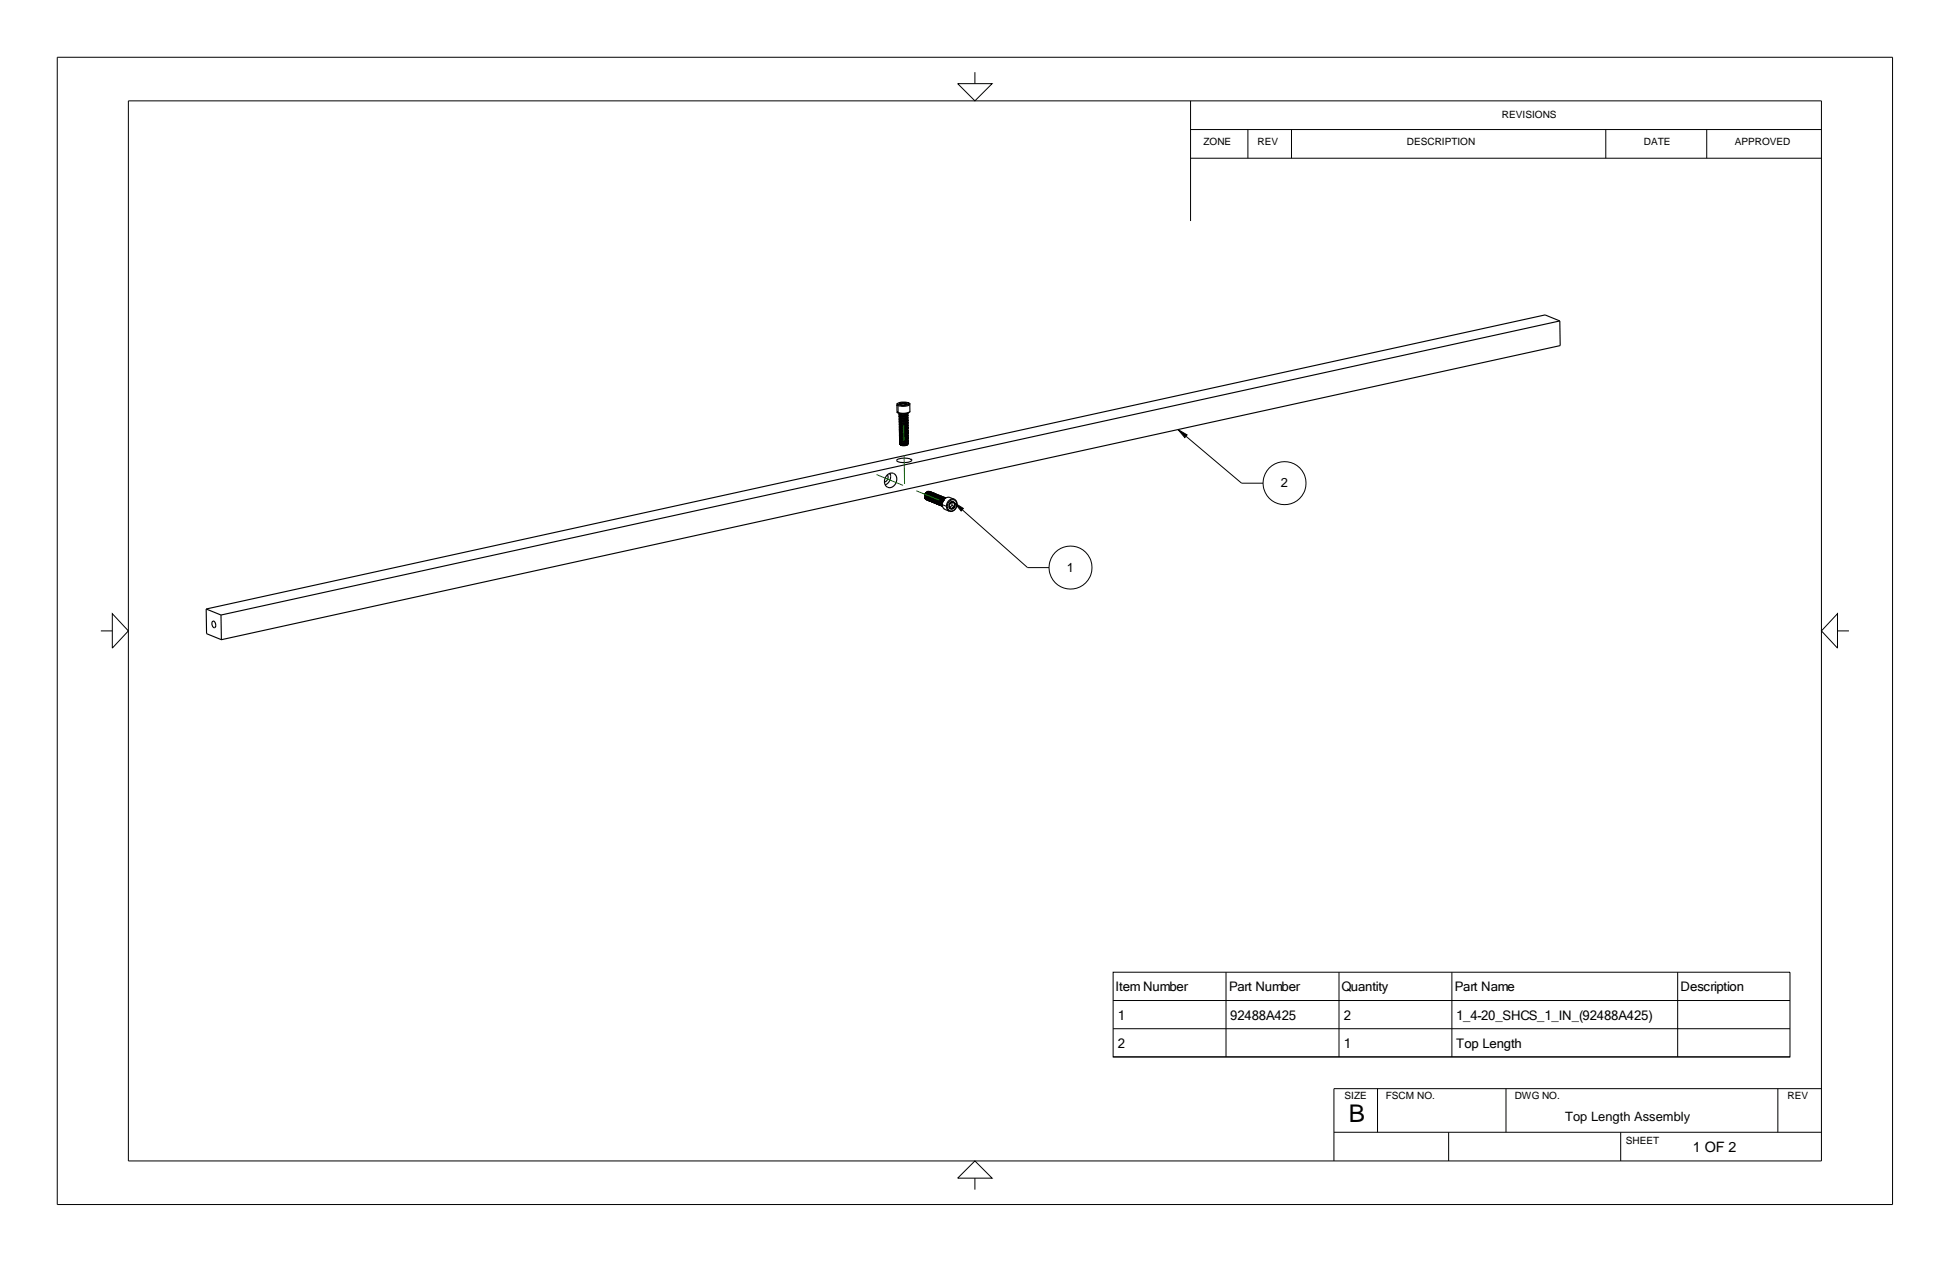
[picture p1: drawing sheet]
<svg xmlns="http://www.w3.org/2000/svg" width="432mm" height="279mm" viewBox="0 0 432 279" stroke-linecap="round" stroke-linejoin="round" font-family="sans-serif">
<g fill="none" stroke="#000" stroke-width=".22">
<path d="M12.7 12.7h406.4v254h-406.4zM212.1 18.5h7.6l-3.8 3.8zM215.9 16v2.5M28.4 22.3h374.9v234.7h-374.9zM263.6 28.7h139.7M263.6 35h139.7M263.6 22.3v26.6M276.3 28.7v6.3M286 28.7v6.3M355.6 28.7v6.3M377.9 28.7v6.3M199 89.6l-.1 .2v1.5l.1 .1"/>
<path d="M199.3 91.8h.1M199.3 92.2h.1M199.3 92.5v.1M199.3 92.9h.1M199.3 93.3h.1M199.3 93.6v.1M199.3 94h.1M199.3 94.3v.1M199.3 94.7v.1M199.3 95.1h.1M199.3 95.4v.1M199.3 95.8h.1"/>
<path d="M199.3 96.2h.1M199.3 96.5v.1M199.4 96.9h.1M199.4 97.3h.1M199.4 97.6v.1M199.4 98h.1M199.4 98.4h.1M199.5 91.6h.1M199.5 91.9v.1M199.5 92.3v.1M199.5 92.7h.1M199.5 93v.1"/>
<path d="M199.5 94.5h.1M199.5 93.4h.1M199.5 93.7v.1M199.5 94.1v.1M199.5 95.9l.1 .1M199.5 94.8v.1M199.5 95.2h.1M199.5 95.6h.1M199.6 96.3v.1M199.6 96.7h.1M199.6 97v.1M199.6 97.4v.1"/>
<path d="M199.6 98.1v.1M199.6 98.5v.1M199.6 97.8h.1M260.9 95.1l2 1.2-.5 .6zM262.6 96.6l12.3 10.4h4.8M204.7 109.9h.1M205 110h.1M205.2 110.1h.1M205.4 110.2h.1M205.6 110.3h.1M205.8 110.3l.1 .1M206.1 110.4h.1"/>
<path d="M206.3 110.5h.1M206.5 110.6h.1M206.7 110.7h.1M206.9 110.8h.1M207.2 110.9h.1M207.4 111h.1M207.6 111.1h.1M207.8 111.1h.1M208 111.2l.1 .1M208.3 111.3h.1M208.5 111.4h.1M208.7 111.7l1.1 .4"/>
<path d="M210.2 112h.1M211.4 111.3l1.9 1.3-.5 .5zM211.9 111.6v.1M213.1 112.9l14.4 12.8h4.8M22.3 139.7h2.6M24.9 135.9l3.5 3.8-3.5 3.8zM406.9 135.9v7.6l-3.6-3.8zM406.9 139.7h2.5M246.5 215.2h149.9v18.8h-149.9zM271.5 215.2v18.8M296.5 215.2v18.8M321.5 215.2v18.8"/>
<path d="M371.5 215.2v18.8M246.5 227.8h149.9M246.5 234h149.9M246.5 221.5h149.9M215.9 257l3.8 3.8h-7.6zM295.4 250.7h107.9M305 241v9.7M320.8 250.7v6.3M333.5 241v9.7M358.9 250.7v6.3M393.7 241v9.7M403.3 241h-107.9v16"/>
<path d="M215.9 260.8v2.6"/>
<circle cx="284.4" cy="107" r="4.8"/>
<circle cx="237" cy="125.7" r="4.8"/>
</g>
<g fill="none" stroke="#000" stroke-width=".25">
<path d="M345.4 71.1l.1 5.4-296.5 65.1-3.3-1.3v-5.5M345.4 71.1l-296.5 65.1M345.4 71.1l-3.3-1.4-296.4 65.1M198.6 89.6l.1 1.6M198.8 89.3l-.2 .3M199.1 92.4l.1 .1M199.1 91.7l.9 .2 .8-.2 .2-.2-.2 .2M199.1 92l.1 .2M199.1 91.7l.1 .1M199.1 93.9l.1 .1M199.1 93.1l.2 .2M199.1 93.1l.1 .2"/>
<path d="M199.1 92.8l.1 .1M199.1 93.5l.1 .1M199.1 93.9h.1M199.2 95.4l.1 .1M199.2 95l.1 .1M199.2 94.6v.1M199.2 94.2v.2M199.2 95.3v.1M199.2 95.7l.1 .1M199.2 96.1l.1 .1M199.2 96.4v.1M199.2 96.8l.1 .1"/>
<path d="M199.2 96.5h.1M199.2 97.9l.1 .1M199.2 97.2l.1 .1M199.2 93.9l.1 .1M199.2 89.4l.1 .1M199.2 98.2l.1 .2M199.2 97.5l.1 .1M199.2 93.3h.1M199.2 94l.3 .1M199.2 94h.1M199.2 94.7l.8 .1 .9-.2-.9 .3zM199.3 95.1h.1"/>
<path d="M199.3 95.8h.1M199.3 96.2l.2 .1M199.3 96.9l.3 .1M199.3 98l.3 .1M199.3 89.5l1.2 .1M199.3 91.5l-.2 .2M199.3 94l.9 .1 .7-.2-.7 .2h-.7M199.3 92.6l-.2 .2M199.3 91.9l-.2 .1M199.4 91.5l1 .1M199.4 94.1l-.2 .1M199.4 91.9h.1"/>
<path d="M199.4 92.6h.1M199.4 93.7l-.3 .2M199.4 93l-.3 .1M199.4 93.3l-.3 .2M199.4 95.2l-.2 .1M199.4 95.5l-.2 .2M199.4 94.4h.1M199.4 94.1h.1M199.4 93.7h.1M199.4 94.8l-.2 .2M199.4 94.4l-.2 .2M199.4 95.5h.1"/>
<path d="M199.4 96.2l-.2 .2M199.4 95.9l-.2 .2M199.4 95.2h.1M199.4 97l-.2 .2M199.4 96.6l-.2 .2M199.4 95.9h.1M199.4 97.7l-.2 .2M199.4 91.6h.1M199.4 96.3l.2 .1M199.4 97l.2 .1M199.4 97h.1M199.4 98.1l-.2 .1"/>
<path d="M199.5 97.7h.1M199.5 98.1l.1 .1M199.5 96.3h.1M199.5 91.6h.6M199.5 98.5l.1 .1M199.6 89.2l-.4 .2M199.6 89.2v.4M199.6 98.5h-.1M199.6 98.6h.1M200.4 89.2h-.8M200.4 89.2v.4M200.4 89.2l.5 .2"/>
<path d="M200.4 89.2l-.4 .1-.4-.1M200.7 95.1l-.6 .1-.8-.1M200.7 95.1h-1.4M200.7 91.8l-.6 .2-.7-.1M200.8 92.1l-.6 .3-.9-.2-.2 .2M200.8 92.5l-.6 .2-.8-.1M200.8 92.9l-.8 .2-.6-.1M200.8 93.2l-.7 .3-.7-.2M200.8 94.3l-.6 .3-.8-.2M200.8 94.7l-.7 .2-.7-.1M200.8 93.6l-.6 .2-.8-.1M200.8 93.9l-.6 .3-.8-.1"/>
<path d="M200.8 91.7l-.7 .2-.9-.1M200.8 91.7l-.7 .3-.9-.2M200.8 95.8l-.6 .2-.8-.1M200.8 96.1l-.4 .3h-.8M200.8 95l-.7 .3-.7-.1M200.8 95.4l-.6 .3-.8-.2M200.8 92.1l-.7 .2-.9-.1M200.8 93.6l-.7 .1-.9-.1M200.8 92.8l-.8 .3-.8-.2M200.8 93.2l-.8 .2-.8-.1M200.8 97.2l-.4 .2-1-.1-.2 .2M200.8 97.6l-.6 .2-.7-.1"/>
<path d="M200.8 96.5l-.7 .3-.7-.2M200.8 96.9l-.5 .2h-.7M200.8 92.8l-.8 .2-.8-.1M200.8 92.5l-.6 .1-1-.1M200.8 93.2l-.8 .2-.7-.1M200.8 93.6l-.7 .2-.9-.2M200.8 92.5l-.9 .2-.7-.2M200.9 95l-.2 .1M200.9 98.3l-.5 .2h-.8M200.9 94.3l-.7 .1h-1M200.9 94.3l-1 .2-.7-.1M200.9 89.4l-.1 .1"/>
<path d="M200.9 89.4l-.4 .2M200.9 97.9l-.6 .3h-.7M200.9 96.1l-.7 .2-.9-.1M200.9 95.7l-.7 .3-.9-.2M200.9 95.4l-.8 .2-.8-.1M200.9 96.5l-.9 .1-.7-.1M200.9 95.7l-.7 .2-.9-.1M200.9 96.5l-.8 .2-.8-.2M200.9 95.4l-.8 .1h-.8M200.9 96.1l-.7 .2h-.6M200.9 96.8l-.6 .2h-.7M200.9 97.2l-.7 .2-.9-.1"/>
<path d="M200.9 97.6l-.7 .1-.9-.1M200.9 96.8l-.8 .2-.8-.1M200.9 97.6l-.7 .2-.9-.2M200.9 98.5l-.5 .2-.8-.1M200.9 91.7l.1 .1M200.9 98.5l-.7 .1h-.6M200.9 92.8l.1 .1M200.9 92l.1 .2M200.9 98.3l-.8 .2-.8-.1M200.9 92.4l.1 .2M200.9 97.9l-.6 .2-1-.1M200.9 97.9l-.6 .2h-.7"/>
<path d="M200.9 93.1l.1 .2M200.9 98.2l-.9 .2-.8-.2M200.9 93.9l.2 .1M200.9 93.5l.1 .1M200.9 94.2l.2 .2M201 95.7l.1 .1M201 95.3l.1 .2M201 95l.1 .1M201 94.6l.1 .1M201 96.8l.1 .1M201 97.1l.1 .2M201 96l.1 .2"/>
<path d="M201 96.4l.1 .2M201 98.2l-.1 .3M201 97.9l.1 .1M201 97.5l.1 .2M201 91.8l-.2 .3M201 92.6l-.2 .2M201 92.2l-.2 .2-.6 .2-1.1-.2M201 92.2h.1M201 92.6l-.2 .2-.6 .1-1.1-.1M201 91.8l-.2 .3-.7 .1-1-.2M201 92.2l-.2 .3M201 93.3l-.2 .3"/>
<path d="M201 93.6l-.1 .3M201 92.9l-.6 .4h-1.1M201 92.9v.1M201 93.6l-.6 .4h-1.1M201 93.3l-.2 .2-.5 .2h-.8l-.4-.2M201 93l-.2 .2M201.1 94.7l-.2 .3M201.1 94l-.2 .3M201.1 95.1l-.3 .3-.7 .1-.9-.2M201.1 94.4l-.2 .2M201.1 95.1l-.2 .3M201.1 94.4l-.3 .2-.6 .2-1-.2"/>
<path d="M201.1 94.7l-.7 .4h-1.1M201.1 94l-.3 .3-.6 .1-1-.2M201.1 95.8l-.2 .2-.7 .2-1-.1M201.1 96.6l-.3 .2-.5 .1h-.8l-.3-.1M201.1 96.2l-.2 .3M201.1 95.5l-.2 .2M201.1 96.6l-.2 .2M201.1 96.2l-.3 .3-.5 .1-1.1-.2M201.1 95.5l-.6 .3h-1.2M201.1 95.8l-.2 .3M201.1 97.7l-.3 .2-.6 .1-1-.1M201.1 98.1l-.2 .2"/>
<path d="M201.1 97.3l-.2 .3M201.1 96.9l-.2 .3M201.1 97.7l-.2 .2M201.1 98v.1M201.1 96.9l-.2 .2-.6 .2h-.8l-.3-.2M201.1 97.3l-.3 .3-.6 .1-1-.2M201.1 98l-.2 .2M201.3 89.3a.45 .45 0 0 1-.2 .4 .45 .45 0 0 1-.5 0h-1.5l-.3-.2v-.2M201.3 89.3l-.7-.3h-.9l-.9 .3M201.3 89.3l.2 .2M201.4 91.2l-1.1 .3h-1l-.6-.3M201.4 91.2l-.4 .3-.7 .1-1.1-.1-.5-.3"/>
<path d="M201.5 89.5l-.2 .2-1.1 .3-1.1-.1-.5-.3M201.5 89.5l-.1 1.7M196.5 105.2a1.3 1.3 0 0 1 1.7-.1 1.3 1.3 0 0 1 .2 1.8l-.5 .7a1.24 1.24 0 0 1-1.6 .1 1.24 1.24 0 0 1-.4-1.6zM196.5 105.1l.2 .5-.2 .6-.6 .5M197.1 104.8l.1 .9-.2 .7-.4 .6-.6 .3M198.6 101.8l.7-.3 1.2-.1 .9 .1 .5 .4a2.68 2.68 0 0 1-2.8 .4l-.5-.2zM204.7 109.9l.2 .4 .3 .3M205 110l.1 .4 .3 .3M205.2 110.1l.1 .4 .4 .3M205.2 110.6l.1 .1M205.5 110.7v.1M205.6 108.8l.3 .1"/>
<path d="M205.6 108.8l-.6 .3-.3 .8M205.6 108.8l-.5 .2-.3 .6v.6l.4 .4M205.6 110.3l.1 .4 .4 .3M205.7 110.3l.1 .4 .3 .3M205.7 110.8h.1M205.8 110.8h.1M205.9 110.9h.1M206.1 108.9l.1 .1M206.1 108.9h-.4l-.4 .3-.3 .8M206.1 108.9h-.3l-.4 .2-.4 .4v.5M206.1 111h.1M206.2 109h-.4l-.4 .3-.2 .8"/>
<path d="M206.2 109h.1M206.3 109l.1 .1M206.3 109h-.4l-.4 .2-.3 .9M206.3 111.1h.1M206.3 111l.2 .2M206.5 109.1h.1M206.5 109.1l-.6 .1-.5 .6 .1 .7 .4 .4M206.5 109.1h-.5l-.5 .6v.7l.4 .5M206.5 111.2h.1M206.5 111.2h.2M206.7 109.2h.1M206.7 109.2l-.3-.1-.5 .3-.3 .9"/>
<path d="M206.7 109.2l-.7 .1-.3 .5v.5M206.8 111.3h.1M206.9 109.3h-.5l-.5 .6v.8l.4 .4M206.9 109.3h.1M206.9 109.3h-.5l-.5 .5v.8l.4 .5M207 111.3v.1M207 111.4h.1M207 111.3l.2 .1M207.2 109.4h.1M207.2 109.4h-.6l-.4 .6-.1 .6 .2 .4M207.2 109.4h-.6l-.5 .6v.7l.4 .5M207.2 110.9l.1 .4 .3 .3"/>
<path d="M207.2 111.4l.1 .1M207.3 109.4l.1 .1M207.3 109.4l-.6 .2-.4 .6 .1 .7 .4 .4M207.4 109.5h-.6l-.5 .7 .1 .7 .4 .4M207.4 109.5h.1M207.4 111.5h.1M207.6 109.5l.1 .1M207.6 109.5l-.5 .1-.5 .6v.7l.4 .5M207.6 109.5l-.5 .1-.5 .5-.1 .7 .5 .5M207.6 111.6h.1M207.6 111.1l.2 .4 .3 .3M207.6 111.6l.2 .1"/>
<path d="M207.8 109.6h.1M207.8 109.6l-.6 .1-.4 .5-.1 .7 .3 .4M207.8 109.6l.1 .1M207.8 109.6l-.5 .1-.5 .6v.8l.4 .3M207.8 111.1l.1 .5 .4 .3M207.9 111.7h.1M208 109.7l.1 .1M208 109.7l-.5 .1-.5 .6v.7l.4 .4M208 109.7h-.5l-.5 .7v.7l.4 .4M208.1 111.8h.1M208.1 109.8h.2M208.1 109.8l-.6 .3-.3 .8"/>
<path d="M208.3 109.8l-.3-.1-.5 .2-.2 .4-.1 .6M208.3 109.8v.1M208.3 111.3l.4 .7-.3-.2zM208.3 111.9h.1M208.5 111.4l.2 .6zM208.5 109.9h.1M208.5 109.9l-.6 .1-.4 .5-.1 .7 .5 .5M208.5 109.9h-.6l-.5 .6v.7l.5 .5M208.5 112h.1M208.7 110l-.7 .1-.4 .5v.8l.5 .4M208.7 110h.1M208.7 110h-.5l-.3 .3-.3 .8"/>
<path d="M208.9 110.5l.5-.2-.7 .3-.2 .8v-.5zM208.9 110.8l-.1 .2M208.9 110.1h.1M208.9 110.1l-.4-.1-.3 .3-.4 .8M208.9 110.1l-.7 .1-.3 .4-.1 .5M209.1 110.6l-.4 .8M209.1 110.2h.1M209.1 110.2h-.5l-.5 .6v.7l.4 .5M209.1 110.2h-.5l-.5 .5v.8l.4 .5M209.3 110.3h.1M209.3 110.3l-.3-.1-.4 .2-.3 .9M209.3 110.3l-.3-.1-.4 .2-.3 .4v.5"/>
<path d="M209.8 112.1a1.01 1.01 0 0 0 .9 1.1 1.01 1.01 0 0 0 1.1-1 1.05 1.05 0 0 0-.6-1.5 1.05 1.05 0 0 0-1.4 1v.4M210.2 111.6v.8M210.2 112.4l.6 .3M210.2 112.4l.3 .2 .3 .1M210.8 111.1l.6 .3M210.8 111.9l.6 .2M210.8 111.9l-.6 .5M210.8 111.1v.8M210.8 111.1h.3l.3 .3M210.8 111.1l-.6 .5M211.3 110.5h-.5l-.5 .2-.6 .8v1.1l.5 .6M211.3 110.5l.4 .3 .2 .4-.1 1-.7 .9-.9 .1"/>
<path d="M211.3 110.5l-1.1-.4h-.4l-.5 .3-.5 .6-.1 .9 .1 .4 .4 .5 1 .4M211.4 112.2l-.6 .5M211.4 111.4v.7M211.4 112.1v.1M211.4 112.1l-.6 .6M45.7 134.8l3.2 1.4M47.1 137.6l.3-.1 .3 .4 .1 .7-.3 .4-.2-.1-.3-.4-.1-.6zM48.9 136.2l.1 5.4"/>
</g>
<path d="M194.1 105.1l13.9 5.6M200.3 107.1l-.2-13" fill="none" stroke="#158010" stroke-width=".22" stroke-dasharray="6.3 3.2" stroke-linecap="butt"/>
<path d="M260.9 95.1l1.5 1.8 .5-.6zM211.4 111.4l1.5 1.7 .4-.5z" fill="#000"/>
<text font-size="5.4" x="298.7" y="248.4">B</text>
<text font-size="3.2" x="374.8" y="255.1">1 OF 2</text>
<g font-size="2.9">
<text x="283.6" y="107.9">2</text>
<text x="236.2" y="126.6">1</text>
<text x="247" y="219.5">Item Number</text>
<text x="272.2" y="219.5">Part Number</text>
<text x="297" y="219.5">Quantity</text>
<text x="322.2" y="219.5">Part Name</text>
<text x="372.1" y="219.5">Description</text>
<text x="247.5" y="225.8">1</text>
<text x="272.4" y="225.8">92488A425</text>
<text x="297.6" y="225.8">2</text>
<text x="322.4" y="225.8">1_4-20_SHCS_1_IN_(92488A425)</text>
<text x="247.5" y="231.9">2</text>
<text x="297.6" y="231.9">1</text>
<text x="322.4" y="231.9">Top Length</text>
</g>
<text font-size="2.8" x="346.6" y="248.1">Top Length Assembly</text>
<g font-size="2.2">
<text x="332.6" y="26">REVISIONS</text>
<text x="266.5" y="32.2">ZONE</text>
<text x="278.5" y="32.2">REV</text>
<text x="311.6" y="32.2">DESCRIPTION</text>
<text x="364" y="32.2">DATE</text>
<text x="384.2" y="32.2">APPROVED</text>
<text x="297.7" y="243.4">SIZE</text>
<text x="306.9" y="243.4">FSCM NO.</text>
<text x="335.4" y="243.4">DWG NO.</text>
<text x="395.8" y="243.4">REV</text>
<text x="360" y="253.2">SHEET</text>
</g>
</svg>
